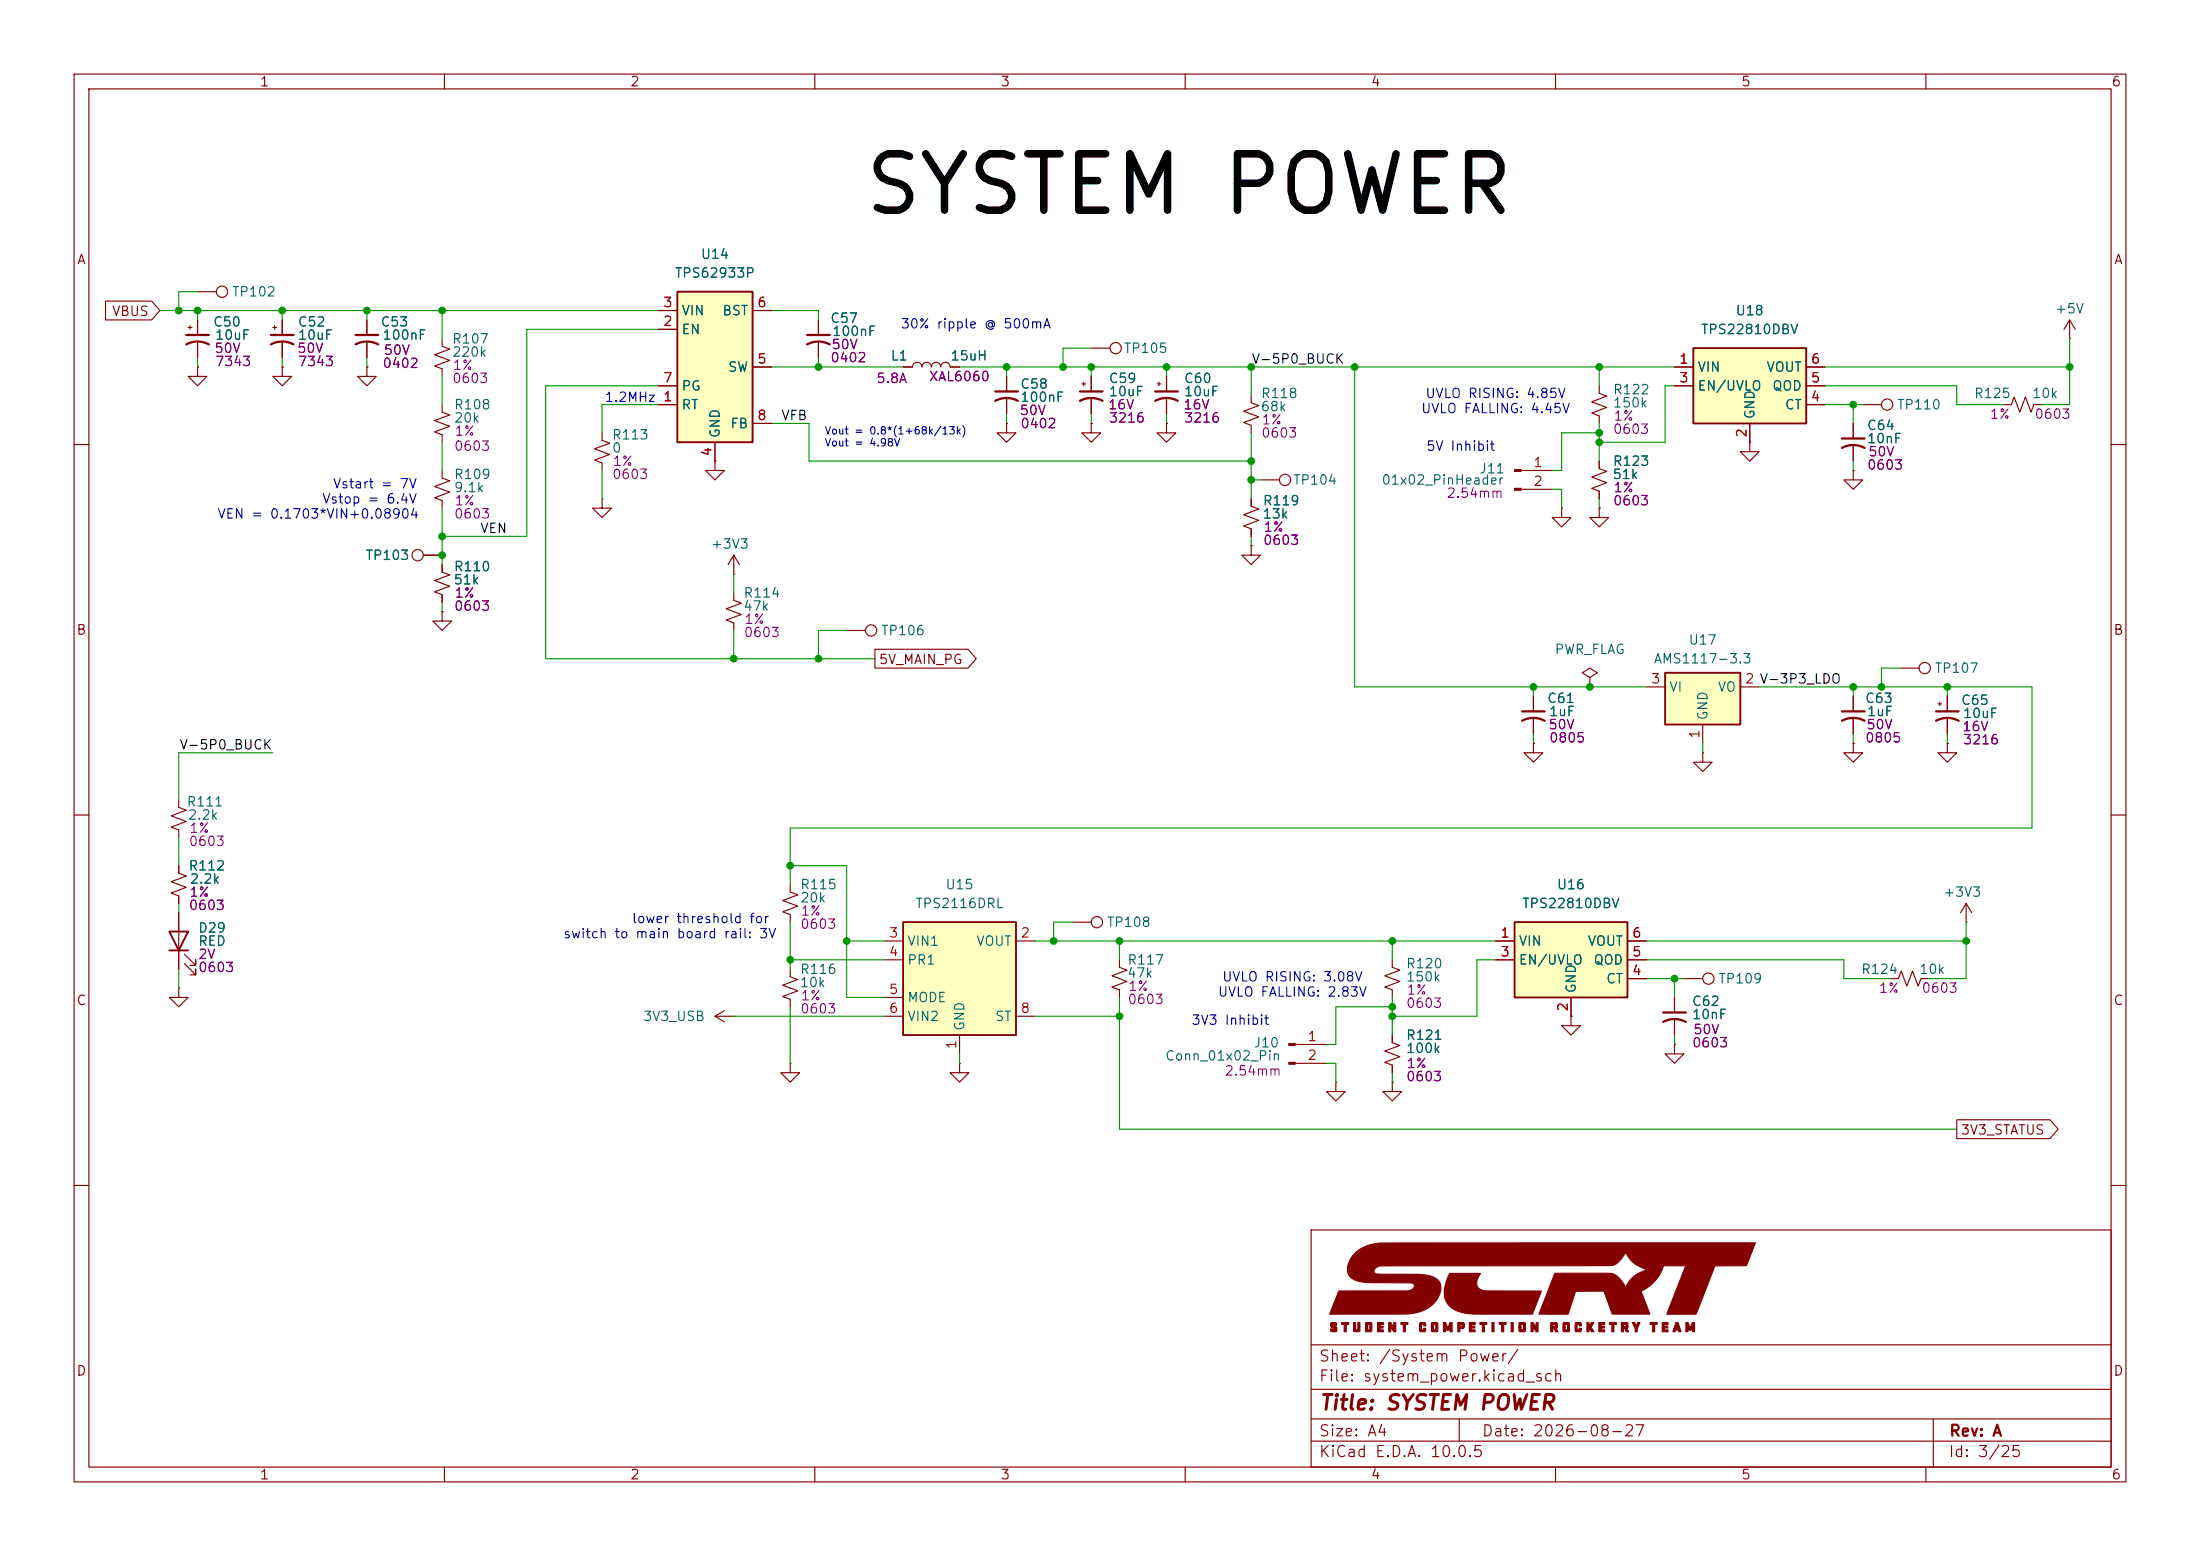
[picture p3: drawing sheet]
<svg xmlns="http://www.w3.org/2000/svg" width="297mm" height="210mm" viewBox="0 0 297 210" stroke-linecap="round" stroke-linejoin="round" font-family="sans-serif">
<g fill="none" stroke="#840000" stroke-width=".15">
<path d="M10 10h277v190h-277zM12 12h273v186h-273zM60 10v2M110 10v2M160 10v2M210 10v2M260 10v2M121.9 49.5h1.3a.64 .64 0 0 1 .6-.6 .64 .64 0 0 1 .7 .6 .64 .64 0 0 1 .6-.6 .64 .64 0 0 1 .6 .6 .64 .64 0 0 1 .7-.6 .64 .64 0 0 1 .6 .6 .64 .64 0 0 1 .6-.6 .64 .64 0 0 1 .7 .6h1.2M156.2 51.8h.5M156.5 51.6v.5M157.5 57.2v1.2h1.2l-1.2 1.3-1.3-1.3h1.3M157.5 57.2h.1"/>
<path d="M157.5 50.8v2M157.5 53.8v2.1M168.9 53.3v1.1l1 .3-2 .8 2 .8-2 .7 1 .4v1M251.5 54.6h2.5M270.5 54.6h1l.4-1 .8 2 .7-2 .8 2 .4-1h1M10 60h2M285 60h2M10 110h2M229.9 101.6v1.3h-1.3l1.3 1.2 1.2-1.2h-1.2M229.9 101.6h.1M285 110h2M188 139.7v1l1 .4-2.1 .8 2.1 .7-2.1 .8 1.1 .4v1"/>
<path d="M188 129.5v1.1l1 .3-2.1 .8 2.1 .8-2.1 .7 1.1 .4v1M255.3 132.1h1l.4-1 .7 2 .8-2 .8 2 .3-1h1M10 160h2M177 166h108v32h-108zM285 160h2M60 198v2M110 198v2M160 198v2M177 194.5h108M177 191.5h108M177 187.5h108M177 181.5h108"/>
<path d="M197 191.5v3M210 198v2M260 198v2M261 191.5v6.5"/>
<circle cx="254.8" cy="54.6" r=".76"/>
</g>
<g fill="#840000" stroke="#840000" stroke-width=".15">
<path d="M179.7 178.5h.6l.1 .1 .1 .3-.6-.1v.1l.1 .1a.41 .41 0 0 1 .5 .2 .41 .41 0 0 1-.2 .5h-.5l-.2-.1v-.2l.6 .1v-.2h-.1a.42 .42 0 0 1-.5-.3 .42 .42 0 0 1 .1-.5z"/>
<path d="M181.1 178.5h1v.3h-.4v.9h-.2v-.9h-.4z"/>
<path d="M182.7 178.5h.3v1h.3v-1h.3v1.1l-.1 .1h-.7l-.1-.1z"/>
<path d="M184.4 178.5h.7l.1 .1v1l-.1 .1h-.7v-.6h.2v.4h.3v-.7h-.3v.3h-.2z"/>
<path d="M186 178.5h.8v.3h-.5v.2h.4v.2h-.4v.3h.5v.2h-.8z"/>
<path d="M187.5 178.5h.3l.4 .7v-.7h.2v1.2h-.2l-.4-.6-.1 .6h-.2z"/>
<path d="M189.1 178.5h1v.3h-.4v.9h-.2v-.9h-.4z"/>
<path d="M191.8 178.5h.6l.1 .1v.3h-.3v-.1h-.3v.7h.3v-.2h.3v.3l-.1 .1h-.6l-.2-.1v-1z"/>
<path d="M193.3 178.5h.7l.1 .1v1l-.1 .1h-.7l-.1-.1v-.5h.3v.4h.3v-.7h-.3v.3h-.3v-.5z"/>
<path d="M194.9 178.5h.3l.3 .7 .3-.7h.2v1.2h-.2v-.6l-.2 .4h-.3l-.2-.4v.6h-.2z"/>
<path d="M196.8 178.5h.4a.37 .37 0 0 1 .4 .1 .37 .37 0 0 1 .1 .4l-.1 .3h-.5v.4h-.3v-.8h.3v.1h.3v-.2h-.3v.1h-.3z"/>
<path d="M198.4 178.5h.7v.3h-.5v.2h.5v.2h-.5v.3h.5v.2h-.7z"/>
<path d="M199.8 178.5h.9v.3h-.3v.9h-.3v-.9h-.3z"/>
<path d="M201.4 178.5h.3v1.2h-.3z"/>
<path d="M202.4 178.5h.9v.3h-.3v.9h-.3v-.9h-.3z"/>
<path d="M204 178.5h.3v1.2h-.3z"/>
<path d="M205.2 178.5h.6l.1 .1v1l-.1 .1h-.6l-.1-.1v-.5h.2v.4h.4v-.7h-.4v.3h-.2v-.5z"/>
<path d="M206.7 178.5h.3l.4 .7v-.7h.2v1.2h-.2l-.4-.6v.6h-.3z"/>
<path d="M209.4 178.5h.3a.34 .34 0 0 1 .4 0 .34 .34 0 0 1 .2 .4v.3l-.2 .1 .2 .4h-.3l-.2-.4h-.2v.4h-.2v-.8h.2v.1h.4v-.2h-.4v.1h-.2z"/>
<path d="M211.1 178.5h.7l.1 .1v1l-.1 .1h-.7l-.1-.1v-.5h.3v.4h.3v-.7h-.3v.3h-.3v-.5z"/>
<path d="M212.8 178.5h.6l.1 .1v.3h-.3v-.1h-.3v.7h.3v-.2h.3v.3l-.1 .1h-.6l-.2-.1v-1z"/>
<path d="M214.2 178.5h.3v.5l.3-.5h.4l-.4 .6 .4 .6h-.3l-.4-.5v.5h-.3z"/>
<path d="M215.9 178.5h.7v.3h-.5v.2h.5v.2h-.5v.3h.5v.2h-.7z"/>
<path d="M217.3 178.5h.9v.3h-.3v.9h-.3v-.9h-.3z"/>
<path d="M218.9 178.5h.4a.34 .34 0 0 1 .4 0 .34 .34 0 0 1 .1 .4v.3l-.2 .1 .3 .4h-.4l-.2-.4h-.1v.4h-.3v-.8h.3v.1h.3v-.2h-.3v.1h-.3z"/>
<path d="M220.4 178.5h.3l.2 .5 .2-.5h.3l-.4 .8v.4h-.2v-.4z"/>
<path d="M222.8 178.5h.9v.3h-.3v.9h-.3v-.9h-.3z"/>
<path d="M224.4 178.5h.8v.3h-.5v.2h.4v.2h-.4v.3h.5v.2h-.8z"/>
<path d="M226.2 178.5h.3l.4 1.2a.25 .25 0 0 1-.3-.2h-.4a.22 .22 0 0 1-.1 .2 .22 .22 0 0 1-.2 0l.1-.5h.5l-.1-.3-.1 .3h-.3z"/>
<path d="M227.6 178.5h.3l.3 .7 .3-.7h.3v1.2h-.3v-.6l-.2 .4h-.2l-.2-.4v.6h-.3z"/>
<path d="M182.8 169.2a6.3 6.3 0 0 1 4.6-1.4l49.6-.1-1.2 3.1h-4.3l-2.5 6.6h-4l2.6-6.6h-3a5.6 5.6 0 0 1-3 3.5l1.1 3.1h-5l-1.1-2.9a.24 .24 0 0 0-.1-.2 .24 .24 0 0 0-.3 0h-3.5l-1 3.1h-3.9l2.1-5.5h7.6a3.5 3.5 0 0 1 2 1.8 4.6 4.6 0 0 1 2.7-2.3 4.5 4.5 0 0 1-2.7-2.3h-.1a2.78 2.78 0 0 1-1.7 1.7l-31.3 .1a.88 .88 0 0 0-.9 .8 .93 .93 0 0 0 1 .3h3.2a10.5 10.5 0 0 1 3.9 .4 1.67 1.67 0 0 1 .7 2.4 4.7 4.7 0 0 1-4 2.5l-10.8 .1 1.2-3.2h9.4a.69 .69 0 0 0 .8-.9 2.61 2.61 0 0 0-1.6-.2h-4.4a4.5 4.5 0 0 1-2.6-.8 2.26 2.26 0 0 1 .3-2.8z"/>
<path d="M195.7 171.9h4.2a1.52 1.52 0 0 0-.2 2l.3 .2a28.8 28.8 0 0 0 5.2 .1l2.9 .1-1.2 3.1h-5.8a11.3 11.3 0 0 1-4.6-.6 2.92 2.92 0 0 1-1.2-3.9z"/>
</g>
<path d="M156 54.1a3.2 3.2 0 0 1 3 0M156 52.8h3" fill="none" stroke="#840000" stroke-width=".3"/>
<path d="M224.8 90.8h10.1v7h-10.1z" fill="#ffffc2"/>
<path d="M224.8 90.8h10.1v7h-10.1z" fill="none" stroke="#840000" stroke-width=".25"/>
<g fill="none" stroke="#840000" stroke-width=".15">
<path d="M236.2 59.7v1.3h1.3l-1.3 1.2-1.3-1.2h1.3M236.2 59.7h.1M170.2 64.8h2.5M210.8 68.6v1.3h1.3l-1.3 1.2-1.3-1.2h1.3M210.8 68.6h.1M214.6 91.4l1-.6-1-.6-1 .6 1 .6v1.3M214.6 92.7h.1M222.2 92.7h2.6M229.9 97.8v2.5M234.9 92.7h2.6M174.9 141h4.2M174.9 143.5h4.2"/>
<path d="M180.3 146.1v1.2h1.3l-1.3 1.3-1.2-1.3h1.2M180.3 146.1h.1M188 146.1v1.2h1.2l-1.2 1.3-1.3-1.3h1.3M188 146.1h.1"/>
<circle cx="173.5" cy="64.8" r=".76"/>
</g>
<g fill="#840000" stroke="#840000" stroke-width=".15">
<path d="M174 140.8h.9v.3h-.9z"/>
<path d="M174 143.4h.9v.2h-.9z"/>
</g>
<path d="M228.6 47h15.2v10.2h-15.2z" fill="#ffffc2"/>
<path d="M228.6 47h15.2v10.2h-15.2z" fill="none" stroke="#840000" stroke-width=".25"/>
<g fill="none" stroke="#840000" stroke-width=".15">
<path d="M215.9 52.1v1l1 .4-2 .7 2 .8-2 .8 1 .3v1.1M226.1 49.5h2.5M226.1 52.1h2.5M236.2 57.2v2.5M243.8 49.5h2.6M243.8 52.1h2.6M243.8 54.6h2.6M279.4 45.7h.1M279.4 43.2l-.8 1.3M279.4 43.2l.8 1.3M279.4 43.2v2.5M168.9 73.7v1.2h1.3l-1.3 1.3-1.3-1.3h1.3"/>
<path d="M168.9 73.7h.1M168.9 67.3v1l1 .4-2 .8 2 .7-2 .8 1 .4v1M205.3 63.5h4.2M205.3 66h4.2M250.2 63.5v1.3h1.3l-1.3 1.2-1.3-1.2h1.3M250.2 63.5h.1M250.2 94v2M250.2 97v2.1M256.5 90.2h2.6M261.6 95h.5M261.9 94.7v.6M262.9 94v2"/>
<path d="M262.9 97v2.1M250.2 100.3v1.3h-1.3l1.3 1.3 1.3-1.3h-1.3M250.2 100.3h.1M262.9 100.3v1.3h-1.3l1.3 1.3 1.3-1.3h-1.3M262.9 100.3h.1M212.1 137.2v1.2h1.3l-1.3 1.3-1.3-1.3h1.3M212.1 137.2h.1M226.1 141v1.2h1.2l-1.2 1.3-1.3-1.3h1.3M226.1 141h.1"/>
<circle cx="259.8" cy="90.2" r=".76"/>
</g>
<path d="M248.7 97.3a3.2 3.2 0 0 1 3 0M248.7 96h3M261.4 97.3a3.2 3.2 0 0 1 3 0M261.4 96h3" fill="none" stroke="#840000" stroke-width=".3"/>
<g fill="#840000" stroke="#840000" stroke-width=".15">
<path d="M204.5 63.4h.8v.2h-.8z"/>
<path d="M204.5 65.9h.8v.3h-.8z"/>
</g>
<path d="M204.5 124.5h15.2v10.1h-15.2z" fill="#ffffc2"/>
<path d="M204.5 124.5h15.2v10.1h-15.2z" fill="none" stroke="#840000" stroke-width=".25"/>
<g fill="none" stroke="#840000" stroke-width=".15">
<path d="M135.9 50.8v2M135.9 53.8v2.1M250.2 57.2v2M215.9 68.6v1.3h1.3l-1.3 1.2-1.3-1.2h1.3M215.9 68.6h.1M215.9 62.2v1l1 .4-2 .8 2 .8-2 .7 1 .4v1M250.2 60.2v2M207 94v2M207 97v2.1M207 100.3v1.3h-1.3l1.3 1.3 1.3-1.3h-1.3M207 100.3h.1M144.8 124.5h2.5"/>
<path d="M201.9 127h2.6M201.9 129.5h2.6M212.1 134.6v2.6M219.7 127h2.5M219.7 129.5h2.5M219.7 132.1h2.5M226.1 134.6v2.1M226.1 137.7v2M227.3 132.1h2.6M265.4 124.5h.1M265.4 121.9l-.7 1.3M265.4 121.9l.8 1.3"/>
<path d="M265.4 121.9v2.6M129.5 143.5v1.3h1.3l-1.3 1.3-1.2-1.3h1.2M129.5 143.5h.1"/>
<circle cx="148.1" cy="124.5" r=".76"/>
<circle cx="230.6" cy="132.1" r=".76"/>
</g>
<path d="M134.4 54.1a3.2 3.2 0 0 1 3 0M134.4 52.8h3M248.7 59.2h3M248.7 60.5a3.2 3.2 0 0 1 3 0M205.5 97.3a3.2 3.2 0 0 1 3 0M205.5 96h3M224.5 137.9a3.2 3.2 0 0 1 3.1 0M224.5 136.7h3.1" fill="none" stroke="#840000" stroke-width=".3"/>
<path d="M121.9 124.5h15.3v15.2h-15.3z" fill="#ffffc2"/>
<path d="M22.9 125.7h2.5l-1.3 2.6zM22.9 128.3h2.5M121.9 124.5h15.3v15.2h-15.3z" fill="none" stroke="#840000" stroke-width=".25"/>
<g fill="none" stroke="#840000" stroke-width=".15">
<path d="M26.7 39.4h2.5M25.4 44.2h.5M25.7 43.9v.6M26.7 49.5v1.3h1.2l-1.2 1.3-1.3-1.3h1.3M26.7 49.5h.1M26.7 43.2v2M26.7 46.2v2.1M36.8 44.2h.5M37.1 43.9v.6M38.1 49.5v1.3h1.3l-1.3 1.3-1.3-1.3h1.3M38.1 49.5h.1M38.1 43.2v2"/>
<path d="M38.1 46.2v2.1M49.5 49.5v1.3h1.3l-1.3 1.3-1.2-1.3h1.2M49.5 49.5h.1M49.5 43.2v2M49.5 46.2v2.1M57.1 74.9h2.6M24.1 116.8v1.1l1 .3-2 .8 2 .8-2 .7 1 .4v1M24.1 108v1l1 .3-2 .8 2 .8-2 .7 1 .4v1M106.7 119.4v1l1 .4-2 .7 2 .8-2 .8 1 .3v1.1M24.1 133.4v1.2h1.3l-1.3 1.3-1.2-1.3h1.2M24.1 133.4h.1M24.1 123.2v7.6"/>
<path d="M24.9 130l1.5 1.6v-.8v.8h-.7M24.9 128.8l1.5 1.5v-.8v.8h-.7M96.5 137.2h2.6M96.5 137.2l1.3 .7M97.8 136.4l-1.3 .8M99.1 137.2h.1M106.7 130.8v1l1 .4-2 .8 2 .7-2 .8 1 .4v1M119.4 127h2.5M119.4 129.5h2.5M119.4 134.6h2.5M119.4 137.2h2.5M129.5 139.7v2.5"/>
<path d="M137.2 127h2.5M137.2 137.2h2.5M151.1 129.5v1.1l1 .3-2 .8 2 .8-2 .7 1 .4v1M106.7 143.5v1.3h1.2l-1.2 1.3-1.3-1.3h1.3M106.7 143.5h.1"/>
<circle cx="30" cy="39.4" r=".76"/>
<circle cx="56.4" cy="74.9" r=".76"/>
</g>
<path d="M25.1 46.5a3.2 3.2 0 0 1 3.1 0M25.1 45.2h3.1M36.6 46.5a3.2 3.2 0 0 1 3 0M36.6 45.2h3M48 46.5a3.2 3.2 0 0 1 3.1 0M48 45.2h3.1" fill="none" stroke="#840000" stroke-width=".3"/>
<path d="M91.4 39.4h10.2v20.3h-10.2z" fill="#ffffc2"/>
<path d="M91.4 39.4h10.2v20.3h-10.2z" fill="none" stroke="#840000" stroke-width=".25"/>
<g fill="none" stroke="#840000" stroke-width=".15">
<path d="M14.2 40.6h6.3l1.1 1.3-1.1 1.3h-6.3zM26.7 49.5h.1M26.7 43.2v2M26.7 46.2v2.1M38.1 49.5h.1M38.1 43.2v2M38.1 46.2v2.1M49.5 49.5h.1M49.5 43.2v2M49.5 46.2v2.1M59.7 54.6v1l1 .4-2 .8 2 .7-2 .8 1 .4v1M59.7 45.7v1l1 .4-2 .8 2 .7-2 .8 1 .4v1"/>
<path d="M81.3 58.4v1l1 .4-2 .8 2 .7-2 .8 1 .4v1M88.9 54.6h2.5M88.9 44.5h2.5M88.9 41.9h2.5M88.9 52.1h2.5M96.5 59.7v2.5M101.6 41.9h2.5M101.6 49.5h2.5M101.6 57.2h2.5M110.5 43.2v2M110.5 46.2v2.1M121.9 49.5h1.3"/>
<path d="M128.3 49.5h1.2M135.9 57.2v1.2h1.3l-1.3 1.3-1.3-1.3h1.3M135.9 57.2h.1M135.9 50.8v2M135.9 53.8v2.1M146 51.8h.6M146.3 51.6v.5M147.3 57.2v1.2h1.3l-1.3 1.3-1.3-1.3h1.3M147.3 57.2h.1M147.3 50.8v2M147.3 53.8v2.1M147.3 47h2.6"/>
<path d="M157.5 57.2h.1M157.5 50.8v2M157.5 53.8v2.1M226.1 49.5h2.5M226.1 52.1h2.5M236.2 59.7h.1M236.2 57.2v2.5M243.8 54.6h2.6M243.8 49.5h2.6M243.8 52.1h2.6M250.2 57.2v2M57.1 74.9h2.6"/>
<path d="M59.7 76.2v1l1 .4-2 .8 2 .7-2 .8 1 .4v1M59.7 63.5v1l1 .4-2 .8 2 .7-2 .8 1 .4v1M81.3 67.3v1.3h1.2l-1.2 1.3-1.3-1.3h1.3M81.3 67.3h.1M96.5 62.2v1.3h1.3l-1.3 1.3-1.3-1.3h1.3M96.5 62.2h.1M99.1 77.5h.1M99.1 74.9l-.8 1.3M99.1 74.9l.7 1.3M99.1 74.9v2.6M168.9 73.7h.1M168.9 67.3v1"/>
<path d="M168.9 71.4v1M215.9 68.6h.1M215.9 62.2v1M215.9 66.3v1M250.2 63.5h.1M250.2 60.2v2M59.7 82.6v1.2h1.3l-1.3 1.3-1.3-1.3h1.3M59.7 82.6h.1M99.1 80v1l1 .4-2.1 .8 2.1 .7-2.1 .8 1.1 .4v1M114.3 85.1h2.5M118.1 87.6h12.6l1.1 1.3-1.1 1.3h-12.6zM207 94v2"/>
<path d="M207 97v2.1M250.2 94v2M250.2 97v2.1M262.9 94v2M262.9 97v2.1M24.1 116.8v1.1M207 100.3h.1M250.2 100.3h.1M262.9 100.3h.1M24.1 120.9v1M24.1 123.2v2.5M24.1 128.3v2.5"/>
<path d="M188 139.7v1M201.9 127h2.6M201.9 129.5h2.6M212.1 137.2h.1M212.1 134.6v2.6M219.7 127h2.5M219.7 129.5h2.5M219.7 132.1h2.5M226.1 134.6v2.1M226.1 137.7v2M188 146.1h.1M188 143.8v1"/>
<path d="M226.1 141h.1M264.2 151.1h12.5l1.2 1.3-1.2 1.3h-12.5z"/>
<circle cx="150.6" cy="47" r=".76"/>
<circle cx="117.6" cy="85.1" r=".76"/>
</g>
<path d="M109 46.5a3.2 3.2 0 0 1 3 0M109 45.2h3M145.8 54.1a3.2 3.2 0 0 1 3 0M145.8 52.8h3" fill="none" stroke="#840000" stroke-width=".3"/>
<g fill="none" stroke="#009600" stroke-width=".15">
<path d="M26.7 39.4h-2.6v2.5M21.6 41.9h67.3M26.7 41.9v1.3M26.7 48.3v1.2M38.1 41.9v1.3M38.1 48.3v1.2M49.5 41.9v1.3M49.5 48.3v1.2M59.7 41.9v3.8M59.7 50.8v3.8M59.7 59.7v3.8M88.9 54.6h-7.6v3.8"/>
<path d="M88.9 52.1h-15.2v36.8h44.4M88.9 44.5h-17.8v27.9h-11.4M104.1 49.5h17.8M104.1 57.2h5.1v5h59.7M104.1 41.9h6.4v1.3M110.5 48.3v1.2M129.5 49.5h96.6M135.9 49.5v1.3M135.9 55.9v1.3M147.3 49.5v1.3M147.3 55.9v1.3M147.3 47h-3.8v2.5"/>
<path d="M157.5 49.5v1.3M157.5 55.9v1.3M168.9 49.5v3.8M168.9 58.4v8.9M182.9 49.5v43.2h39.3M215.9 49.5v2.6M215.9 57.2v5M215.9 58.4h-5.1v5.1h-1.3M226.1 52.1h-1.3v7.6h-8.9M246.4 54.6h5.1M246.4 52.1h17.8v2.5h6.3M246.4 49.5h33"/>
<path d="M250.2 54.6v2.6M279.4 45.7v8.9h-3.8M59.7 68.6v7.6M81.3 63.5v3.8M99.1 77.5v2.5M168.9 72.4v1.3M168.9 64.8h1.3M209.5 66h1.3v2.6M215.9 67.3v1.3M250.2 62.2v1.3M59.7 81.3v1.3M99.1 85.1v3.8"/>
<path d="M114.3 85.1h-3.8v3.8M207 92.7v1.3M207 99.1v1.2M237.5 92.7h36.8v19.1h-167.6v7.6M250.2 92.7v1.3M250.2 99.1v1.2M256.5 90.2h-2.5v2.5M262.9 92.7v1.3M262.9 99.1v1.2M24.1 113v3.8M36.8 101.6h-12.7v6.4M106.7 116.8h7.6v17.8h5.1"/>
<path d="M229.9 100.3v1.3M24.1 121.9v1.3M24.1 130.8v2.6M99.1 137.2h20.3M106.7 129.5h12.7M106.7 124.5v6.3M106.7 135.9v7.6M114.3 127h5.1M139.7 137.2h11.4M139.7 127h62.2M144.8 124.5h-2.6v2.5M151.1 134.6v17.8h113.1"/>
<path d="M151.1 127v2.5M188 127v2.5M188 134.6v5.1M188 135.9h-7.7v5.1h-1.2M201.9 129.5h-2.5v7.7h-11.4M222.2 129.5h26.7v2.6h6.4M222.2 127h43.2M222.2 132.1h5.1M226.1 132.1v2.5M226.1 139.7v1.3M265.4 124.5v7.6h-5.1M129.5 142.2v1.3"/>
<path d="M179.1 143.5h1.2v2.6M188 144.8v1.3"/>
</g>
<g fill="#009600" stroke="#009600" stroke-width=".14">
<circle cx="151.1" cy="137.2" r=".46"/>
<circle cx="151.1" cy="127" r=".46"/>
<circle cx="254" cy="92.7" r=".46"/>
<circle cx="262.9" cy="92.7" r=".46"/>
<circle cx="265.4" cy="127" r=".46"/>
<circle cx="207" cy="92.7" r=".46"/>
<circle cx="250.2" cy="92.7" r=".46"/>
<circle cx="214.6" cy="92.7" r=".46"/>
<circle cx="279.4" cy="49.5" r=".46"/>
<circle cx="215.9" cy="49.5" r=".46"/>
<circle cx="215.9" cy="58.4" r=".46"/>
<circle cx="215.9" cy="59.7" r=".46"/>
<circle cx="250.2" cy="54.6" r=".46"/>
<circle cx="168.9" cy="64.8" r=".46"/>
<circle cx="168.9" cy="62.2" r=".46"/>
<circle cx="168.9" cy="49.5" r=".46"/>
<circle cx="182.9" cy="49.5" r=".46"/>
<circle cx="226.1" cy="132.1" r=".46"/>
<circle cx="188" cy="137.2" r=".46"/>
<circle cx="188" cy="135.9" r=".46"/>
<circle cx="188" cy="127" r=".46"/>
<circle cx="99.1" cy="88.9" r=".46"/>
<circle cx="106.7" cy="116.8" r=".46"/>
<circle cx="110.5" cy="88.9" r=".46"/>
<circle cx="106.7" cy="129.5" r=".46"/>
<circle cx="114.3" cy="127" r=".46"/>
<circle cx="38.1" cy="41.9" r=".46"/>
<circle cx="26.7" cy="41.9" r=".46"/>
<circle cx="24.1" cy="41.9" r=".46"/>
<circle cx="49.5" cy="41.9" r=".46"/>
<circle cx="59.7" cy="41.9" r=".46"/>
<circle cx="59.7" cy="72.4" r=".46"/>
<circle cx="59.7" cy="74.9" r=".46"/>
<circle cx="110.5" cy="49.5" r=".46"/>
<circle cx="157.5" cy="49.5" r=".46"/>
<circle cx="135.9" cy="49.5" r=".46"/>
<circle cx="147.3" cy="49.5" r=".46"/>
<circle cx="143.5" cy="49.5" r=".46"/>
<circle cx="142.2" cy="127" r=".46"/>
</g>
<text font-size="7.6" x="116.2" y="30.7">SYSTEM POWER</text>
<text font-size="2" fill="#840000" x="178" y="190.8">Title: SYSTEM POWER</text>
<g font-size="1.5" fill="#840000">
<text x="178" y="184.1">Sheet: /System Power/</text>
<text x="178" y="186.8">File: system_power.kicad_sch</text>
<text x="178" y="197">KiCad E.D.A. 10.0.5</text>
<text x="178" y="194.2">Size: A4</text>
<text x="200" y="194.2">Date: 2026-08-27</text>
<text x="263" y="197">Id: 3/25</text>
<text x="263" y="194.2">Rev: A</text>
</g>
<g font-size="1.3" fill="#840000">
<text x="35" y="12">1</text>
<text x="85" y="12">2</text>
<text x="135" y="12">3</text>
<text x="185" y="12">4</text>
<text x="235" y="12">5</text>
<text x="285" y="12">6</text>
<text x="10.3" y="36">A</text>
<text x="285.3" y="36">A</text>
<text x="15" y="43">VBUS</text>
<text x="10.2" y="86">B</text>
<text x="118.6" y="90">5V_MAIN_PG</text>
<text x="285.2" y="86">B</text>
<text x="10.2" y="136">C</text>
<text x="285.2" y="136">C</text>
<text x="264.6" y="153.5">3V3_STATUS</text>
<text x="10.2" y="186">D</text>
<text x="285.2" y="186">D</text>
<text x="35" y="200">1</text>
<text x="85" y="200">2</text>
<text x="135" y="200">3</text>
<text x="185" y="200">4</text>
<text x="235" y="200">5</text>
<text x="285" y="200">6</text>
</g>
<g font-size="1.3" fill="#006464">
<text x="94.5" y="35.3">U14</text>
<text x="31.2" y="40.3">TP102</text>
<text x="91" y="37.8">TPS62933P</text>
<text x="28.7" y="44.4">C50</text>
<text x="28.9" y="46.2">10uF</text>
<text x="40.1" y="44.4">C52</text>
<text x="40.1" y="46.2">10uF</text>
<text x="51.3" y="44.4">C53</text>
<text x="51.5" y="46.2">100nF</text>
<text x="60.9" y="46.7">R107</text>
<text x="91.9" y="45.4">EN</text>
<text x="91.9" y="42.9">VIN</text>
<text x="97.4" y="42.9">BST</text>
<text x="112" y="43.9">C57</text>
<text x="112.3" y="45.7">100nF</text>
<text x="151.6" y="48">TP105</text>
<text x="229.5" y="45.4">TPS22810DBV</text>
<text x="234.2" y="42.9">U18</text>
<text x="277.3" y="42.6">+5V</text>
<text x="60.9" y="48.5">220k</text>
<text x="91.9" y="53">PG</text>
<text x="98.2" y="50.5">SW</text>
<text x="120.2" y="49">L1</text>
<text x="128.2" y="49">15uH</text>
<text x="137.7" y="52.8">C58</text>
<text x="149.6" y="52">C59</text>
<text x="149.6" y="53.8">10uF</text>
<text x="159.8" y="52">C60</text>
<text x="159.8" y="53.8">10uF</text>
<text x="217.7" y="53.5">R122</text>
<text x="229.1" y="50.5">VIN</text>
<text x="229.1" y="53">EN/UVLO</text>
<text x="238.4" y="50.5">VOUT</text>
<text x="239.2" y="53">QOD</text>
<text x="61.2" y="55.6">R108</text>
<text x="61.2" y="57.4">20k</text>
<text x="82.5" y="59.6">R113</text>
<text x="91.9" y="55.6">RT</text>
<text x="97.5" y="59.2" transform="rotate(-90 97.5 59.2)">GND</text>
<text x="98.5" y="58.1">FB</text>
<text x="137.7" y="54.6">100nF</text>
<text x="170.1" y="55.8">68k</text>
<text x="170.1" y="54">R118</text>
<text x="217.7" y="55.3">150k</text>
<text x="237.2" y="56.7" transform="rotate(-90 237.2 56.7)">GND</text>
<text x="240.9" y="55.6">CT</text>
<text x="252" y="58.4">C64</text>
<text x="256" y="55.6">TP110</text>
<text x="266.4" y="54">R125</text>
<text x="274.2" y="54">10k</text>
<text x="61.2" y="65">R109</text>
<text x="82.5" y="61.4">0</text>
<text x="174.5" y="65.7">TP104</text>
<text x="186.4" y="65.7">01x02_PinHeader</text>
<text x="199.6" y="64.2">J11</text>
<text x="217.6" y="65">51k</text>
<text x="217.6" y="63.2">R123</text>
<text x="252" y="60.1">10nF</text>
<text x="61.2" y="66.7">9.1k</text>
<text x="170.4" y="70.3">13k</text>
<text x="170.4" y="68.5">R119</text>
<text x="49.3" y="75.9">TP103</text>
<text x="61.2" y="77.4">R110</text>
<text x="95.9" y="74.4">+3V3</text>
<text x="61.1" y="79.2">51k</text>
<text x="100.3" y="82.8">47k</text>
<text x="100.3" y="81">R114</text>
<text x="118.9" y="86.1">TP106</text>
<text x="209.8" y="88.6">PWR_FLAG</text>
<text x="223.2" y="89.9">AMS1117-3.3</text>
<text x="227.9" y="87.3">U17</text>
<text x="208.8" y="95.2">C61</text>
<text x="225.3" y="93.7">VI</text>
<text x="231.8" y="93.7">VO</text>
<text x="251.7" y="95.2">C63</text>
<text x="261.1" y="91.1">TP107</text>
<text x="264.7" y="95.5">C65</text>
<text x="209" y="97">1uF</text>
<text x="230.8" y="97.3" transform="rotate(-90 230.8 97.3)">GND</text>
<text x="252" y="97">1uF</text>
<text x="264.9" y="97.2">10uF</text>
<text x="25.1" y="109.2">R111</text>
<text x="25.3" y="110.9">2.2k</text>
<text x="25.4" y="117.8">R112</text>
<text x="25.5" y="119.6">2.2k</text>
<text x="107.9" y="120.3">R115</text>
<text x="107.9" y="122.1">20k</text>
<text x="123.5" y="122.9">TPS2116DRL</text>
<text x="127.5" y="120.3">U15</text>
<text x="149.3" y="125.4">TP108</text>
<text x="205.4" y="122.9">TPS22810DBV</text>
<text x="210.1" y="120.3">U16</text>
<text x="262.3" y="121.4">+3V3</text>
<text x="26.7" y="126.2">D29</text>
<text x="26.7" y="128">RED</text>
<text x="107.9" y="131.8">R116</text>
<text x="122.4" y="128">VIN1</text>
<text x="122.4" y="130.5">PR1</text>
<text x="131.7" y="128">VOUT</text>
<text x="152.1" y="130.5">R117</text>
<text x="189.7" y="131">R120</text>
<text x="205" y="128">VIN</text>
<text x="205" y="130.5">EN/UVLO</text>
<text x="214.3" y="128">VOUT</text>
<text x="215" y="130.5">QOD</text>
<text x="251.2" y="131.8">R124</text>
<text x="259" y="131.8">10k</text>
<text x="107.9" y="133.6">10k</text>
<text x="122.4" y="135.6">MODE</text>
<text x="152.1" y="132.3">47k</text>
<text x="189.7" y="132.8">150k</text>
<text x="213.1" y="134.1" transform="rotate(-90 213.1 134.1)">GND</text>
<text x="216.7" y="133">CT</text>
<text x="228.3" y="136.1">C62</text>
<text x="228.3" y="137.9">10nF</text>
<text x="231.9" y="133">TP109</text>
<text x="86.7" y="138.1">3V3_USB</text>
<text x="122.4" y="138.1">VIN2</text>
<text x="130.5" y="139.2" transform="rotate(-90 130.5 139.2)">GND</text>
<text x="134.2" y="138.1">ST</text>
<text x="157.2" y="143.5">Conn_01x02_Pin</text>
<text x="169.1" y="141.7">J10</text>
<text x="189.7" y="140.7">R121</text>
<text x="189.7" y="142.4">100k</text>
</g>
<g font-size="1.3" fill="#a90000">
<text x="89.4" y="41.8">3</text>
<text x="102.1" y="41.8">6</text>
<text x="89.4" y="44.3">2</text>
<text x="89.4" y="51.9">7</text>
<text x="102.1" y="49.4">5</text>
<text x="226.6" y="49.4">1</text>
<text x="226.6" y="51.9">3</text>
<text x="244.4" y="51.9">5</text>
<text x="244.4" y="49.4">6</text>
<text x="89.4" y="54.5">1</text>
<text x="102.1" y="57">8</text>
<text x="236.1" y="59.2" transform="rotate(-90 236.1 59.2)">2</text>
<text x="244.4" y="54.5">4</text>
<text x="96.4" y="61.7" transform="rotate(-90 96.4 61.7)">4</text>
<text x="206.9" y="63.4">1</text>
<text x="206.9" y="65.9">2</text>
<text x="222.8" y="92.6">3</text>
<text x="235.5" y="92.6">2 V-3P3_LDO</text>
<text x="229.7" y="99.8" transform="rotate(-90 229.7 99.8)">1</text>
<text x="119.9" y="126.9">3</text>
<text x="119.9" y="129.4">4</text>
<text x="137.7" y="126.9">2</text>
<text x="202.5" y="126.9">1</text>
<text x="202.5" y="129.4">3</text>
<text x="220.2" y="131.9">4</text>
<text x="220.2" y="129.4">5</text>
<text x="220.2" y="126.9">6</text>
<text x="119.9" y="134.5">5</text>
<text x="119.9" y="137">6</text>
<text x="137.7" y="137">8</text>
<text x="212" y="136.6" transform="rotate(-90 212 136.6)">2</text>
<text x="129.4" y="141.7" transform="rotate(-90 129.4 141.7)">1</text>
<text x="176.4" y="140.8">1</text>
<text x="176.4" y="143.4">2</text>
</g>
<g font-size="1.3" fill="#840084">
<text x="28.9" y="48">50V</text>
<text x="40" y="48">50V</text>
<text x="112.2" y="47.4">50V</text>
<text x="28.9" y="49.7">7343</text>
<text x="40.1" y="49.7">7343</text>
<text x="51.6" y="50">0402</text>
<text x="51.7" y="48.2">50V</text>
<text x="61" y="52">0603</text>
<text x="61" y="50.2">1%</text>
<text x="112" y="49.2">0402</text>
<text x="118.2" y="52">5.8A</text>
<text x="125.3" y="51.8">XAL6060</text>
<text x="61.3" y="59.1">1%</text>
<text x="137.6" y="56.3">50V</text>
<text x="137.7" y="58.1">0402</text>
<text x="149.5" y="55.6">16V</text>
<text x="149.6" y="57.4">3216</text>
<text x="159.7" y="55.6">16V</text>
<text x="159.8" y="57.4">3216</text>
<text x="170.2" y="59.4">0603</text>
<text x="170.2" y="57.6">1%</text>
<text x="217.7" y="58.9">0603</text>
<text x="217.7" y="57.1">1%</text>
<text x="268.5" y="56.8">1%</text>
<text x="274.6" y="56.8">0603</text>
<text x="61.2" y="61.2">0603</text>
<text x="82.5" y="65">0603</text>
<text x="82.6" y="63.2">1%</text>
<text x="252" y="63.7">0603</text>
<text x="252.1" y="61.9">50V</text>
<text x="61.2" y="70.3">0603</text>
<text x="61.3" y="68.5">1%</text>
<text x="195.2" y="67.5">2.54mm</text>
<text x="217.7" y="68.5">0603</text>
<text x="217.7" y="66.7">1%</text>
<text x="170.4" y="73.9">0603</text>
<text x="170.5" y="72.1">1%</text>
<text x="61.2" y="82.8">0603</text>
<text x="61.3" y="81">1%</text>
<text x="100.3" y="86.3">0603</text>
<text x="100.4" y="84.5">1%</text>
<text x="208.9" y="98.8">50V</text>
<text x="209" y="100.5">0805</text>
<text x="251.7" y="100.5">0805</text>
<text x="251.9" y="98.8">50V</text>
<text x="264.8" y="99">16V</text>
<text x="264.9" y="100.8">3216</text>
<text x="25.5" y="112.7">1%</text>
<text x="25.4" y="114.5">0603</text>
<text x="25.4" y="123.1">0603</text>
<text x="25.5" y="121.4">1%</text>
<text x="107.9" y="125.7">0603</text>
<text x="108" y="123.9">1%</text>
<text x="26.7" y="129.7">2V</text>
<text x="26.7" y="131.5">0603</text>
<text x="107.9" y="137.1">0603</text>
<text x="108" y="135.3">1%</text>
<text x="152.1" y="135.8">0603</text>
<text x="152.2" y="134.1">1%</text>
<text x="189.7" y="136.3">0603</text>
<text x="189.8" y="134.6">1%</text>
<text x="253.6" y="134.3">1%</text>
<text x="259.3" y="134.3">0603</text>
<text x="228.3" y="141.7">0603</text>
<text x="228.5" y="139.9">50V</text>
<text x="165.2" y="145.5">2.54mm</text>
<text x="189.7" y="146.3">0603</text>
<text x="189.8" y="144.5">1%</text>
</g>
<g font-size="1.3" fill="#0000c2">
<text x="121.5" y="44.7">30% ripple @ 500mA</text>
<text x="81.5" y="54.6">1.2MHz 1</text>
<text x="191.8" y="56.1">UVLO FALLING: 4.45V</text>
<text x="192.3" y="54">UVLO RISING: 4.85V</text>
<text x="192.5" y="61.2">5V Inhibit</text>
<text x="29.3" y="70.3">VEN = 0.1703*VIN+0.08904</text>
<text x="43.4" y="68.3">Vstop = 6.4V</text>
<text x="44.9" y="66.2">Vstart = 7V</text>
<text x="85.2" y="124.9">lower threshold for</text>
<text x="75.9" y="127">switch to main board rail: 3V</text>
<text x="164.3" y="134.8">UVLO FALLING: 2.83V</text>
<text x="164.9" y="132.8">UVLO RISING: 3.08V</text>
<text x="160.8" y="138.6">3V3 Inhibit</text>
</g>
<g font-size="1.3" fill="#0f0f0f">
<text x="168.9" y="49.4">V-5P0_BUCK</text>
<text x="105.4" y="57">VFB</text>
<text x="64.7" y="72.3">VEN</text>
<text x="24.1" y="101.5">V-5P0_BUCK</text>
</g>
<g font-size="1" fill="#0000c2">
<text x="111.3" y="58.9">Vout = 0.8*(1+68k/13k)</text>
<text x="111.3" y="60.5">Vout = 4.98V</text>
</g>
</svg>
